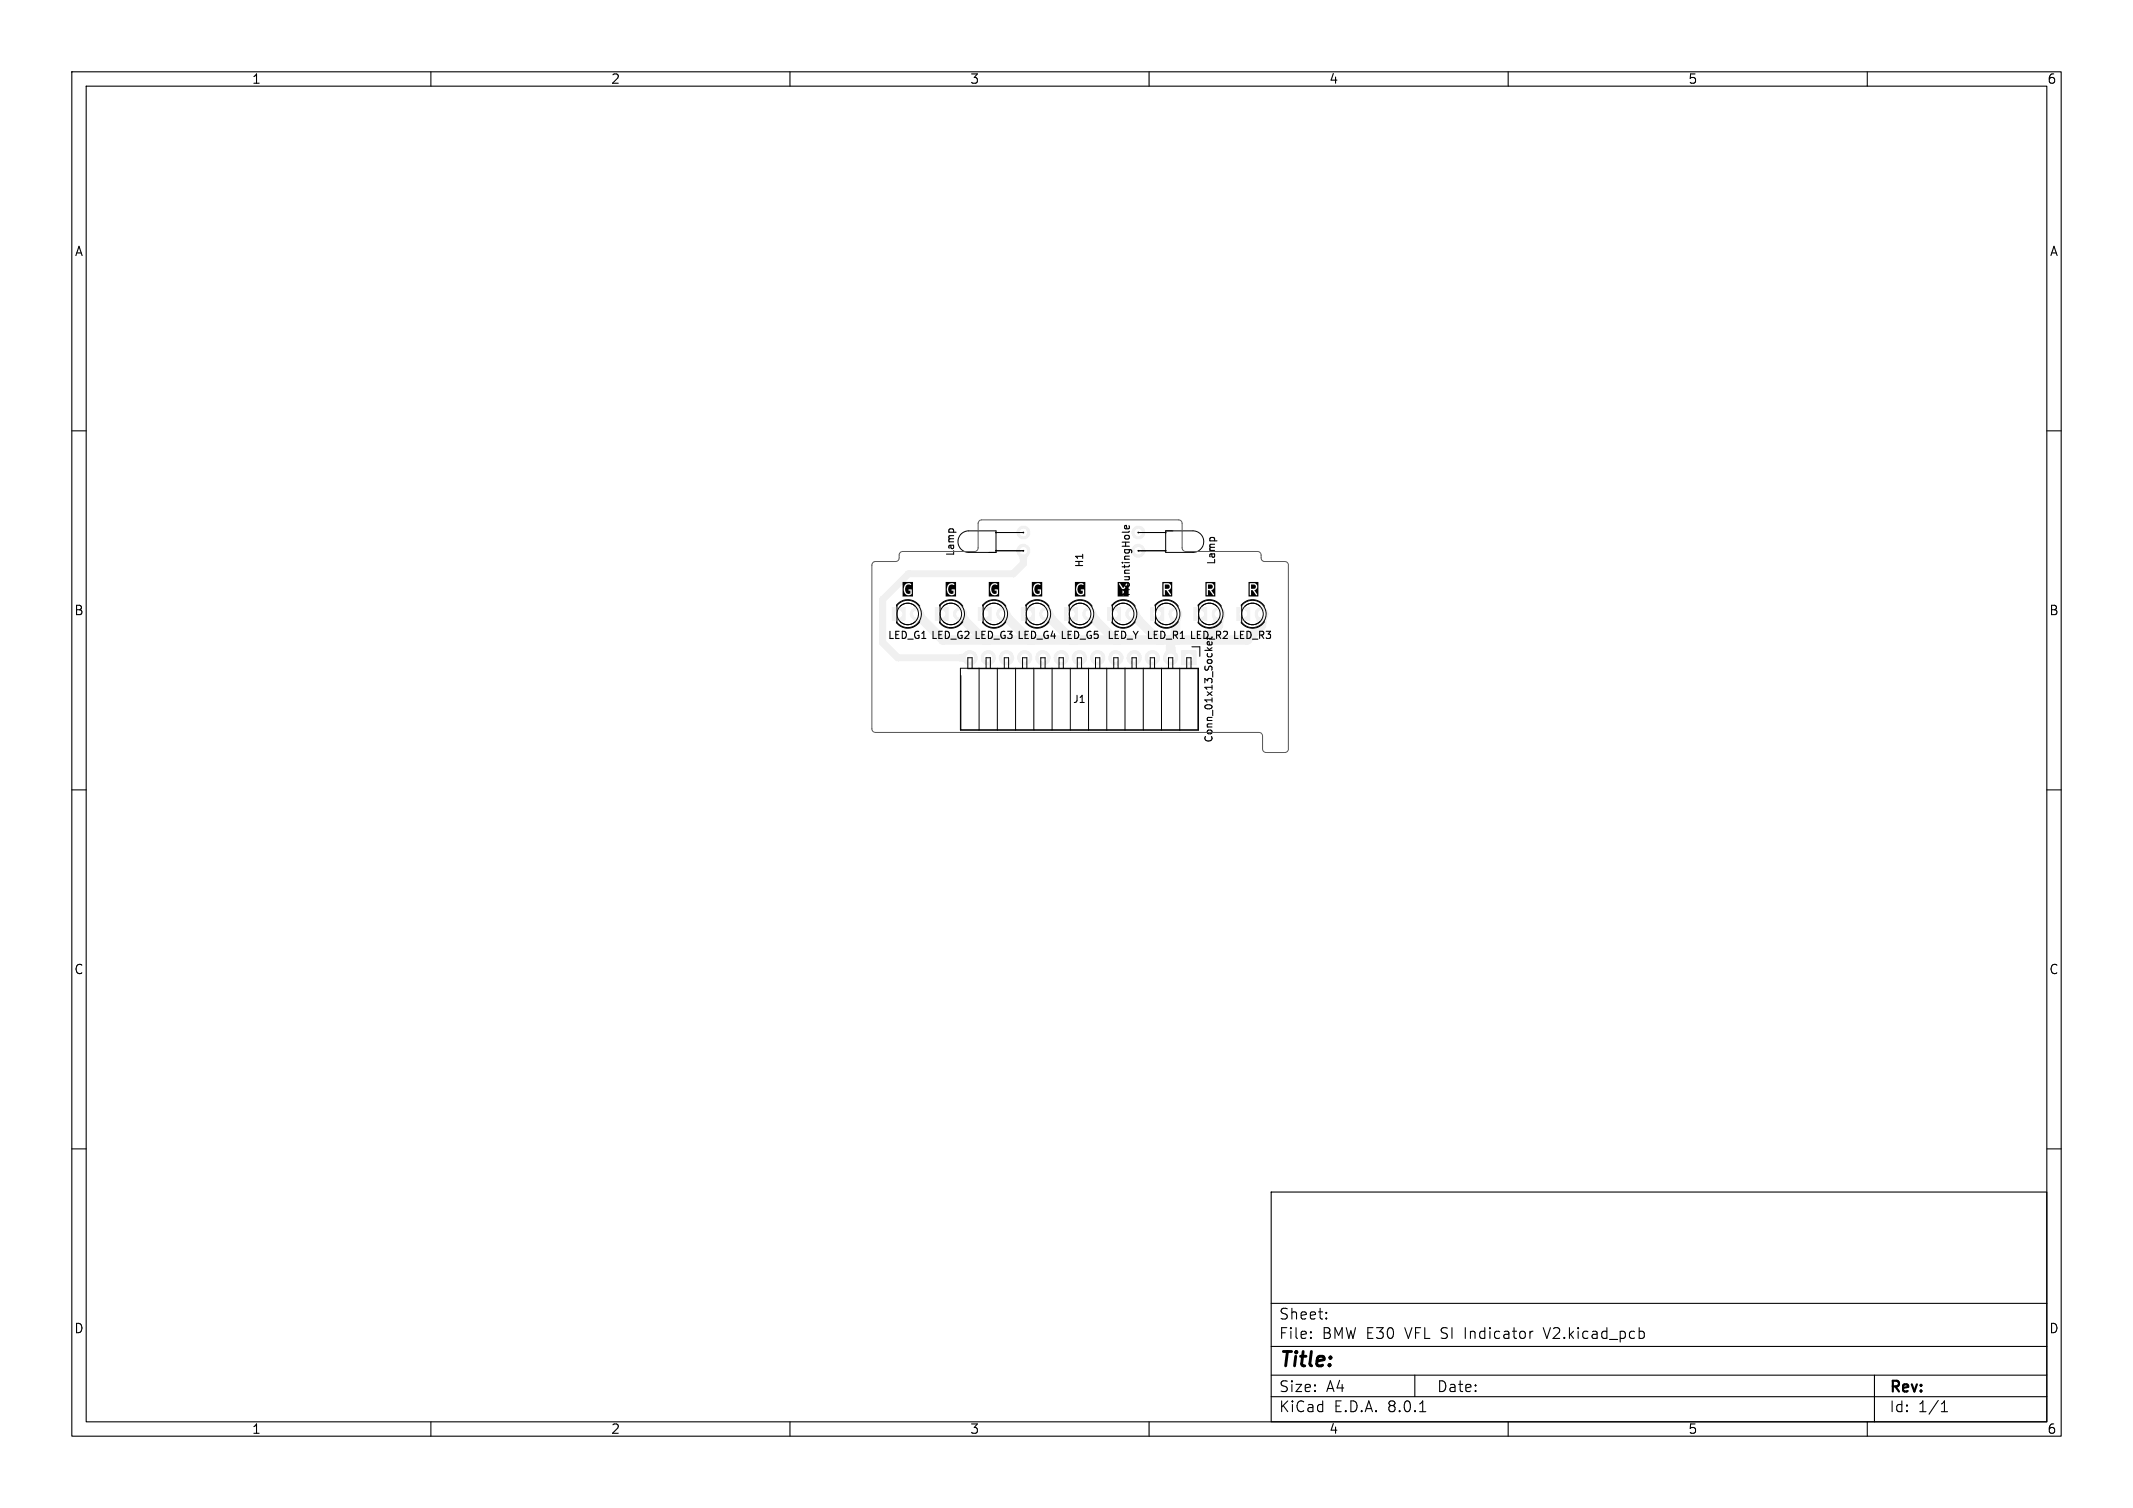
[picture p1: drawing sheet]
<svg xmlns="http://www.w3.org/2000/svg" width="297mm" height="210mm" viewBox="0 0 297 210" stroke-linecap="round" stroke-linejoin="round" font-family="sans-serif">
<g fill="#f0f0f0" stroke="#f0f0f0" stroke-width=".14">
<path d="M148.2 84.6h1.8v1.8h-1.8z"/>
<path d="M124.2 84.6h1.8v1.8h-1.8z"/>
<path d="M172.2 84.6h1.8v1.8h-1.8z"/>
<path d="M154.2 84.6h1.8v1.8h-1.8z"/>
<path d="M142.2 84.6h1.8v1.8h-1.8z"/>
<path d="M136.2 84.6h1.8v1.8h-1.8z"/>
<path d="M130.2 84.6h1.8v1.8h-1.8z"/>
<path d="M160.2 84.6h1.8v1.8h-1.8z"/>
<path d="M164.5 90.6h2v2h-2z"/>
<path d="M166.2 84.6h1.8v1.8h-1.8z"/>
<circle cx="151.7" cy="85.5" r=".9"/>
<circle cx="127.7" cy="85.5" r=".9"/>
<circle cx="175.7" cy="85.5" r=".9"/>
<circle cx="157.7" cy="85.5" r=".9"/>
<circle cx="145.7" cy="85.5" r=".9"/>
<circle cx="139.7" cy="85.5" r=".9"/>
<circle cx="133.7" cy="85.5" r=".9"/>
<circle cx="158.5" cy="76.7" r=".9"/>
<circle cx="158.5" cy="74.2" r=".9"/>
<circle cx="142.5" cy="74.2" r=".9"/>
<circle cx="142.5" cy="76.7" r=".9"/>
<circle cx="163.7" cy="85.5" r=".9"/>
<circle cx="163" cy="91.6" r="1"/>
<circle cx="160.5" cy="91.6" r="1"/>
<circle cx="157.9" cy="91.6" r="1"/>
<circle cx="155.4" cy="91.6" r="1"/>
<circle cx="152.8" cy="91.6" r="1"/>
<circle cx="150.3" cy="91.6" r="1"/>
<circle cx="147.8" cy="91.6" r="1"/>
<circle cx="145.2" cy="91.6" r="1"/>
<circle cx="142.7" cy="91.6" r="1"/>
<circle cx="140.1" cy="91.6" r="1"/>
<circle cx="137.6" cy="91.6" r="1"/>
<circle cx="135.1" cy="91.6" r="1"/>
<circle cx="169.7" cy="85.5" r=".9"/>
</g>
<path d="M127.7 85.5l3.6 3.6h42.4l2-2v-1.6M133.7 85.5v.3l3.3 3.3M139.7 85.5l3.7 3.6M145.7 85.5l3.6 3.6M151.7 85.5l3.6 3.6M157.7 85.5l3.6 3.6M163 89.2v2.4M163.7 85.5v3.1M169.7 85.5v1.6l-2 2" fill="none" stroke="#f0f0f0" stroke-width="1.3"/>
<path d="M142.5 76.7v1.8l-1.4 1.4h-14.6l-3.6 3.6v6l2.1 2.1h10.1" fill="none" stroke="#f0f0f0" stroke-width="1"/>
<g fill="#f0f0f0">
<path d="M162.8 85.5h1.8l-.3 1.4h-1.3z"/>
<path d="M145.7 85.5l.6-.6 .8 1.1-.9 1-1.2-.9z"/>
<path d="M168.8 85.5h1.8l-.3 1.4h-1.3z"/>
<path d="M127.7 85.5l.6-.6 .8 1.1-.9 1-1.2-.9z"/>
<path d="M162.4 90.1h1.2l.1 .5 .2 .6-.9 .4-.9-.4 .2-.6z"/>
<path d="M139.7 85.5l.6-.6 .8 1.1-.9 .9-.3-.3-.6-.3z"/>
<path d="M157.7 85.5l.6-.6 .8 1.1-.9 .9-1.2-.8z"/>
<path d="M133.7 85.5l.8-.3 .2 .6 .3 .3-1 1-1-1z"/>
<path d="M133.6 91.1l.5-.1 .6-.3 .4 .9-.4 .9-.6-.3-.5-.1z"/>
<path d="M162.4 90.5h1.2l.3 .7-.9 .4-.9-.4z"/>
<path d="M174.8 85.5h1.8l-.3 1.4h-1.3z"/>
<path d="M141.7 77l.8-.3 .8 .3-.2 .6-.1 .5h-1l-.1-.5z"/>
<path d="M151.7 85.5l.6-.6 .8 1.1-.9 1-1.2-.9z"/>
</g>
<g fill="#fff" stroke="#fff" stroke-width=".14">
<circle cx="149.1" cy="85.5" r=".45"/>
<circle cx="151.7" cy="85.5" r=".45"/>
<circle cx="125.1" cy="85.5" r=".45"/>
<circle cx="127.7" cy="85.5" r=".45"/>
<circle cx="173.1" cy="85.5" r=".45"/>
<circle cx="175.7" cy="85.5" r=".45"/>
<circle cx="155.1" cy="85.5" r=".45"/>
<circle cx="157.7" cy="85.5" r=".45"/>
<circle cx="143.1" cy="85.5" r=".45"/>
<circle cx="145.7" cy="85.5" r=".45"/>
<circle cx="137.1" cy="85.5" r=".45"/>
<circle cx="139.7" cy="85.5" r=".45"/>
<circle cx="131.1" cy="85.5" r=".45"/>
<circle cx="133.7" cy="85.5" r=".45"/>
<circle cx="158.5" cy="76.7" r=".45"/>
<circle cx="158.5" cy="74.2" r=".45"/>
<circle cx="142.5" cy="74.2" r=".45"/>
<circle cx="142.5" cy="76.7" r=".45"/>
<circle cx="161.1" cy="85.5" r=".45"/>
<circle cx="163.7" cy="85.5" r=".45"/>
<circle cx="150.3" cy="78" r="2.75"/>
<circle cx="165.5" cy="91.6" r=".5"/>
<circle cx="163" cy="91.6" r=".5"/>
<circle cx="160.5" cy="91.6" r=".5"/>
<circle cx="157.9" cy="91.6" r=".5"/>
<circle cx="155.4" cy="91.6" r=".5"/>
<circle cx="152.8" cy="91.6" r=".5"/>
<circle cx="150.3" cy="91.6" r=".5"/>
<circle cx="147.8" cy="91.6" r=".5"/>
<circle cx="145.2" cy="91.6" r=".5"/>
<circle cx="142.7" cy="91.6" r=".5"/>
<circle cx="140.1" cy="91.6" r=".5"/>
<circle cx="137.6" cy="91.6" r=".5"/>
<circle cx="135.1" cy="91.6" r=".5"/>
<circle cx="167.1" cy="85.5" r=".45"/>
<circle cx="169.7" cy="85.5" r=".45"/>
</g>
<path d="M125.7 81h1.4v2.1h-1.4v-1.2h.1l.2 .7 .4 .3 .5-.2v-.6h-.4l.1 .2h.2v.3a.52 .52 0 0 1-.6 0 .52 .52 0 0 1-.2-.6 .58 .58 0 0 1 .9-.6l-.1-.1-.1-.1-.5 .1-.2 .2-.2 .4h-.1zM131.7 81h1.4v2.1h-1.4v-1.2h.1l.2 .7 .4 .3 .5-.2v-.6h-.4l.1 .2h.2v.3a.52 .52 0 0 1-.6 0 .52 .52 0 0 1-.2-.6 .58 .58 0 0 1 .9-.6l-.1-.1-.1-.1-.5 .1-.2 .2-.2 .4h-.1zM137.7 81h1.4v2.1h-1.4v-1.2h.1l.2 .7 .4 .3 .5-.2v-.6h-.4l.1 .2h.2v.3a.52 .52 0 0 1-.6 0 .52 .52 0 0 1-.2-.6 .58 .58 0 0 1 .9-.6l-.1-.1-.1-.1-.5 .1-.2 .2-.2 .4h-.1zM143.7 81h1.4v2.1h-1.4v-1.2h.1l.2 .7 .4 .3 .5-.2v-.6h-.4l.1 .2h.2v.3a.52 .52 0 0 1-.6 0 .52 .52 0 0 1-.2-.6 .58 .58 0 0 1 .9-.6l-.1-.1-.1-.1-.5 .1-.2 .2-.2 .4h-.1zM149.7 81h1.4v2.1h-1.4v-1.2h.1l.2 .7 .4 .3 .5-.2v-.6h-.4l.1 .2h.2v.3a.52 .52 0 0 1-.6 0 .52 .52 0 0 1-.2-.6 .58 .58 0 0 1 .9-.6l-.1-.1-.1-.1-.5 .1-.2 .2-.2 .4h-.1zM155.6 81h1.6v2.1h-1.6v-1.8h.2a1.54 1.54 0 0 1 .5 1.6h.2v-.8l.5-.8-.2-.1-.4 .7-.4-.7-.4 .1zM162.2 81.4l.6 .1 .1 .1-.1 .3-.1 .1h-.5zM161.8 81h1.4v2.1h-1.4v-1.8h.2v1.6l.2-.1v-.6h.2l.5 .7 .2-.1-.5-.6 .3-.1 .2-.3-.1-.4-.3-.2-.9 .1zM168.2 81.4l.6 .1 .1 .1-.1 .3-.1 .1h-.5zM167.8 81h1.4v2.1h-1.4v-1.8h.2v1.6l.2-.1v-.6h.2l.5 .7 .2-.1-.5-.6 .3-.1 .2-.3-.1-.4-.3-.2-.9 .1zM174.2 81.4l.6 .1 .1 .1-.1 .3-.1 .1h-.5zM173.8 81h1.4v2.1h-1.4v-1.8h.2v1.6l.2-.1v-.6h.2l.5 .7 .2-.1-.5-.6 .3-.1 .2-.3-.1-.4-.3-.2-.9 .1z" fill="#000"/>
<g fill="none" stroke="#000" stroke-width=".14">
<path d="M133.8 74.4l.5-.3 .5-.2h3.9v3h-3.8a1.5 1.5 0 0 1-1.4-.9 1.5 1.5 0 0 1 .3-1.6zM138.7 74.2h3.8M138.7 76.7h3.8M158.5 74.2h3.8M158.5 76.7h3.8M162.3 73.9h3.8a1.5 1.5 0 0 1 1.5 1.5 1.5 1.5 0 0 1-1.5 1.5h-3.8zM124.8 84.4a1.41 1.41 0 0 1 1.2-.8 1.99 1.99 0 0 1 2.1 .8M125.1 84.1a1.9 1.9 0 0 1 2.7 .1 1.9 1.9 0 0 1-.2 2.8 1.9 1.9 0 0 1-2.7-.3v-2.4zM125.4 84.4a1.5 1.5 0 0 1 2 0M125.4 86.6a1.5 1.5 0 0 0 2 0M128.1 86.6a1.99 1.99 0 0 1-3.3 .1v-.1M130.8 84.4a1.41 1.41 0 0 1 1.2-.8 1.99 1.99 0 0 1 2.1 .8"/>
<path d="M131.1 84.1a1.9 1.9 0 0 1 2.7 .1 1.9 1.9 0 0 1-.2 2.8 1.9 1.9 0 0 1-2.7-.3v-2.4zM131.4 84.4a1.5 1.5 0 0 1 2 0M131.4 86.6a1.5 1.5 0 0 0 2 0M133.7 93.1h33.2v8.6h-33.2zM134.1 86.6a1.99 1.99 0 0 1-3.3 .1v-.1M135.4 93.1v-1.5h-.6v1.5h32v8.5h-33v-7.5M136.3 93.1v8.6M136.8 84.4a1.41 1.41 0 0 1 1.2-.8 1.99 1.99 0 0 1 2.1 .8M137.1 84.1a1.9 1.9 0 0 1 2.7 .1 1.9 1.9 0 0 1-.2 2.8 1.9 1.9 0 0 1-2.7-.3v-2.4zM137.3 93.1v-1.5h.6v1.5M137.4 84.4a1.5 1.5 0 0 1 2 0M137.4 86.6a1.5 1.5 0 0 0 2 0"/>
<path d="M138.9 93.1v8.6M139.8 93.1v-1.5h.6v1.5M140.1 86.6a1.99 1.99 0 0 1-3.3 .1v-.1M141.4 93.1v8.6M142.4 93.1v-1.5h.6v1.5M142.8 84.4a1.41 1.41 0 0 1 1.2-.8 1.99 1.99 0 0 1 2.1 .8M143.1 84.1a1.9 1.9 0 0 1 2.7 .1 1.9 1.9 0 0 1-.2 2.8 1.9 1.9 0 0 1-2.7-.3v-2.4zM143.4 84.4a1.5 1.5 0 0 1 2 0M143.4 86.6a1.5 1.5 0 0 0 2 0M143.9 93.1v8.6M144.9 93.1v-1.5h.6v1.5M146.1 86.6a1.99 1.99 0 0 1-3.3 .1v-.1"/>
<path d="M146.5 93.1v8.6M147.5 93.1v-1.5h.6v1.5M148.8 84.4a1.41 1.41 0 0 1 1.2-.8 1.99 1.99 0 0 1 2.1 .8M149 93.1v8.6M149.1 84.1a1.9 1.9 0 0 1 2.7 .1 1.9 1.9 0 0 1-.2 2.8 1.9 1.9 0 0 1-2.7-.3v-2.4zM149.4 84.4a1.5 1.5 0 0 1 2 0M149.4 86.6a1.5 1.5 0 0 0 2 0M150 93.1v-1.5h.6v1.5M151.6 93.1v8.6M152.1 86.6a1.99 1.99 0 0 1-3.3 .1v-.1M152.5 93.1v-1.5h.6v1.5M154.1 93.1v8.6"/>
<path d="M154.8 84.4a1.41 1.41 0 0 1 1.2-.8 1.99 1.99 0 0 1 2.1 .8M155.1 93.1v-1.5h.6v1.5M155.1 84.1a1.9 1.9 0 0 1 2.7 .1 1.9 1.9 0 0 1-.2 2.8 1.9 1.9 0 0 1-2.7-.3v-2.4zM155.4 84.4a1.5 1.5 0 0 1 2 0M155.4 86.6a1.5 1.5 0 0 0 2 0M156.6 93.1v8.6M157.6 93.1v-1.5h.6v1.5M158.1 86.6a1.99 1.99 0 0 1-3.3 .1v-.1M159.2 93.1v8.6M160.2 93.1v-1.5h.6v1.5M160.8 84.4a1.41 1.41 0 0 1 1.2-.8 1.99 1.99 0 0 1 2.1 .8M161.1 84.1a1.9 1.9 0 0 1 2.7 .1 1.9 1.9 0 0 1-.2 2.8 1.9 1.9 0 0 1-2.7-.3v-2.4z"/>
<path d="M161.4 84.4a1.5 1.5 0 0 1 2 0M161.4 86.6a1.5 1.5 0 0 0 2 0M161.7 93.1v8.6M162.7 93.1v-1.5h.6v1.5M164.1 86.6a1.99 1.99 0 0 1-3.3 .1v-.1M164.3 93.1v8.6M165.2 93.1v-1.5h.6v1.5M166 90.1h1.1v1.3M166.8 84.4a1.41 1.41 0 0 1 1.2-.8 1.99 1.99 0 0 1 2.1 .8M167.1 84.1a1.9 1.9 0 0 1 2.7 .1 1.9 1.9 0 0 1-.2 2.8 1.9 1.9 0 0 1-2.7-.3v-2.4zM167.4 84.4a1.5 1.5 0 0 1 2 0M167.4 86.6a1.5 1.5 0 0 0 2 0"/>
<path d="M170.1 86.6a1.99 1.99 0 0 1-3.3 .1v-.1M172.8 84.4a1.41 1.41 0 0 1 1.2-.8 1.99 1.99 0 0 1 2.1 .8M173.1 84.1a1.9 1.9 0 0 1 2.7 .1 1.9 1.9 0 0 1-.2 2.8 1.9 1.9 0 0 1-2.7-.3v-2.4zM173.4 84.4a1.5 1.5 0 0 1 2 0M173.4 86.6a1.5 1.5 0 0 0 2 0M176.1 86.6a1.99 1.99 0 0 1-3.3 .1v-.1"/>
<circle cx="126.4" cy="85.5" r="1.5"/>
<circle cx="132.4" cy="85.5" r="1.5"/>
<circle cx="138.4" cy="85.5" r="1.5"/>
<circle cx="144.4" cy="85.5" r="1.5"/>
<circle cx="150.4" cy="85.5" r="1.5"/>
<circle cx="156.4" cy="85.5" r="1.5"/>
<circle cx="162.4" cy="85.5" r="1.5"/>
<circle cx="168.4" cy="85.5" r="1.5"/>
<circle cx="174.4" cy="85.5" r="1.5"/>
</g>
<g fill="none" stroke="#000" stroke-width=".15">
<path d="M10 10h277v190h-277zM12 12h273v186h-273zM60 10v2M110 10v2M160 10v2M210 10v2M260 10v2M10 60h2M285 60h2M157.2 73.2l.1 .3-.2 .1h-.5v-.4h.2l.1 .4M157.3 74l-.2 .1h-.8M10 110h2"/>
<path d="M285 110h2M10 160h2M285 160h2M177 166h108v32h-108zM60 198v2M110 198v2M160 198v2M177 194.5h108M177 191.5h108M177 187.5h108M177 181.5h108M182.5 186.3h.1l-.1 .1"/>
<path d="M182.5 186.3v.1M182.5 185.5v.1M182.5 185.5h.1l-.1 .1M184.7 183.6v.1M184.7 183.6h-.1l.1 .1M184.7 182.8v.1M184.7 182.8h-.1l.1 .1M197 191.5v3M197.7 196.6h.8M210 198v2M213.5 185.4l-.3 .1-.2 .2M228.7 185.4l.3 .3v.4l-.3 .3"/>
<path d="M260 198v2M261 191.5v6.5M270.3 196.6h.9M270.3 195.5l.4-.4v1.5"/>
</g>
<g fill="#000" stroke="#000" stroke-width=".14">
<circle cx="138.7" cy="76.7" r=".05"/>
<circle cx="138.7" cy="74.2" r=".05"/>
<circle cx="142.5" cy="74.2" r=".05"/>
<circle cx="142.5" cy="76.7" r=".05"/>
<circle cx="158.5" cy="74.2" r=".05"/>
<circle cx="158.5" cy="76.7" r=".05"/>
<circle cx="162.3" cy="76.7" r=".05"/>
<circle cx="162.3" cy="74.2" r=".05"/>
</g>
<path d="M121.5 78.3l.4-.1h2.8a.5 .5 0 0 0 .5-.5v-.4a.5 .5 0 0 1 .5-.5h10a.5 .5 0 0 0 .5-.5v-3.4a.5 .5 0 0 1 .5-.5h27.4a.5 .5 0 0 1 .5 .5v3.4a.5 .5 0 0 0 .5 .5h10a.5 .5 0 0 1 .5 .5v.4a.5 .5 0 0 0 .5 .5h2.8a.5 .5 0 0 1 .5 .5v25.6a.5 .5 0 0 1-.5 .5h-2.6a.5 .5 0 0 1-.5-.5v-1.8a.5 .5 0 0 0-.5-.5h-53.4a.5 .5 0 0 1-.5-.5v-22.8z" fill="none" stroke="#575757" stroke-width=".14"/>
<text font-size="2.8" x="178" y="190.9">Title:</text>
<g font-size="2.1">
<text x="178" y="184">Sheet:</text>
<text x="178" y="186.7">File:</text>
<text x="184.1" y="186.7">BMW E30</text>
<text x="195.8" y="186.7">VFL SI Indicator</text>
<text x="215.5" y="186.7">V2.kicad_pcb</text>
<text x="178" y="196.9">KiCad</text>
<text x="178" y="194.1">Size:</text>
<text x="184.7" y="194.1">A4</text>
<text x="185.7" y="196.9">E.D.A.</text>
<text x="193.3" y="196.9">8.0.1</text>
<text x="200" y="194.1">Date:</text>
<text x="263" y="194.3">Rev:</text>
<text x="263" y="196.9">Id:</text>
<text x="267.1" y="196.9">1/1</text>
</g>
<g font-size="1.8">
<text x="35" y="11.9">1</text>
<text x="85" y="11.9">2</text>
<text x="135" y="11.9">3</text>
<text x="185" y="11.9">4</text>
<text x="235" y="11.9">5</text>
<text x="285" y="11.9">6</text>
<text x="10.3" y="35.9">A</text>
<text x="285.4" y="35.9">A</text>
<text x="10.3" y="85.9">B</text>
<text x="285.3" y="85.9">B</text>
<text x="10.3" y="135.9">C</text>
<text x="285.3" y="135.9">C</text>
<text x="10.3" y="185.9">D</text>
<text x="285.3" y="185.9">D</text>
<text x="35" y="199.9">1</text>
<text x="85" y="199.9">2</text>
<text x="135" y="199.9">3</text>
<text x="185" y="199.9">4</text>
<text x="235" y="199.9">5</text>
<text x="285" y="199.9">6</text>
</g>
<g font-size="1.4">
<text x="133.1" y="77.5" transform="rotate(-90 133.1 77.5)">Lamp</text>
<text x="151" y="79.1" transform="rotate(-90 151 79.1)">H1</text>
<text x="157.5" y="83.1" transform="rotate(-90 157.5 83.1)">MountingHole</text>
<text x="169.4" y="78.7" transform="rotate(-90 169.4 78.7)">Lamp</text>
<text x="123.6" y="89.2">LED_G1 LED_G2 LED_G3 LED_G4 LED_G5</text>
<text x="154.1" y="89.2">LED_Y</text>
<text x="159.6" y="89.2">LED_R1 LED_R2 LED_R3</text>
<text x="149.3" y="98.1">J1</text>
<text x="169" y="103.5" transform="rotate(-90 169 103.5)">Conn_01x13_Socket</text>
</g>
</svg>
